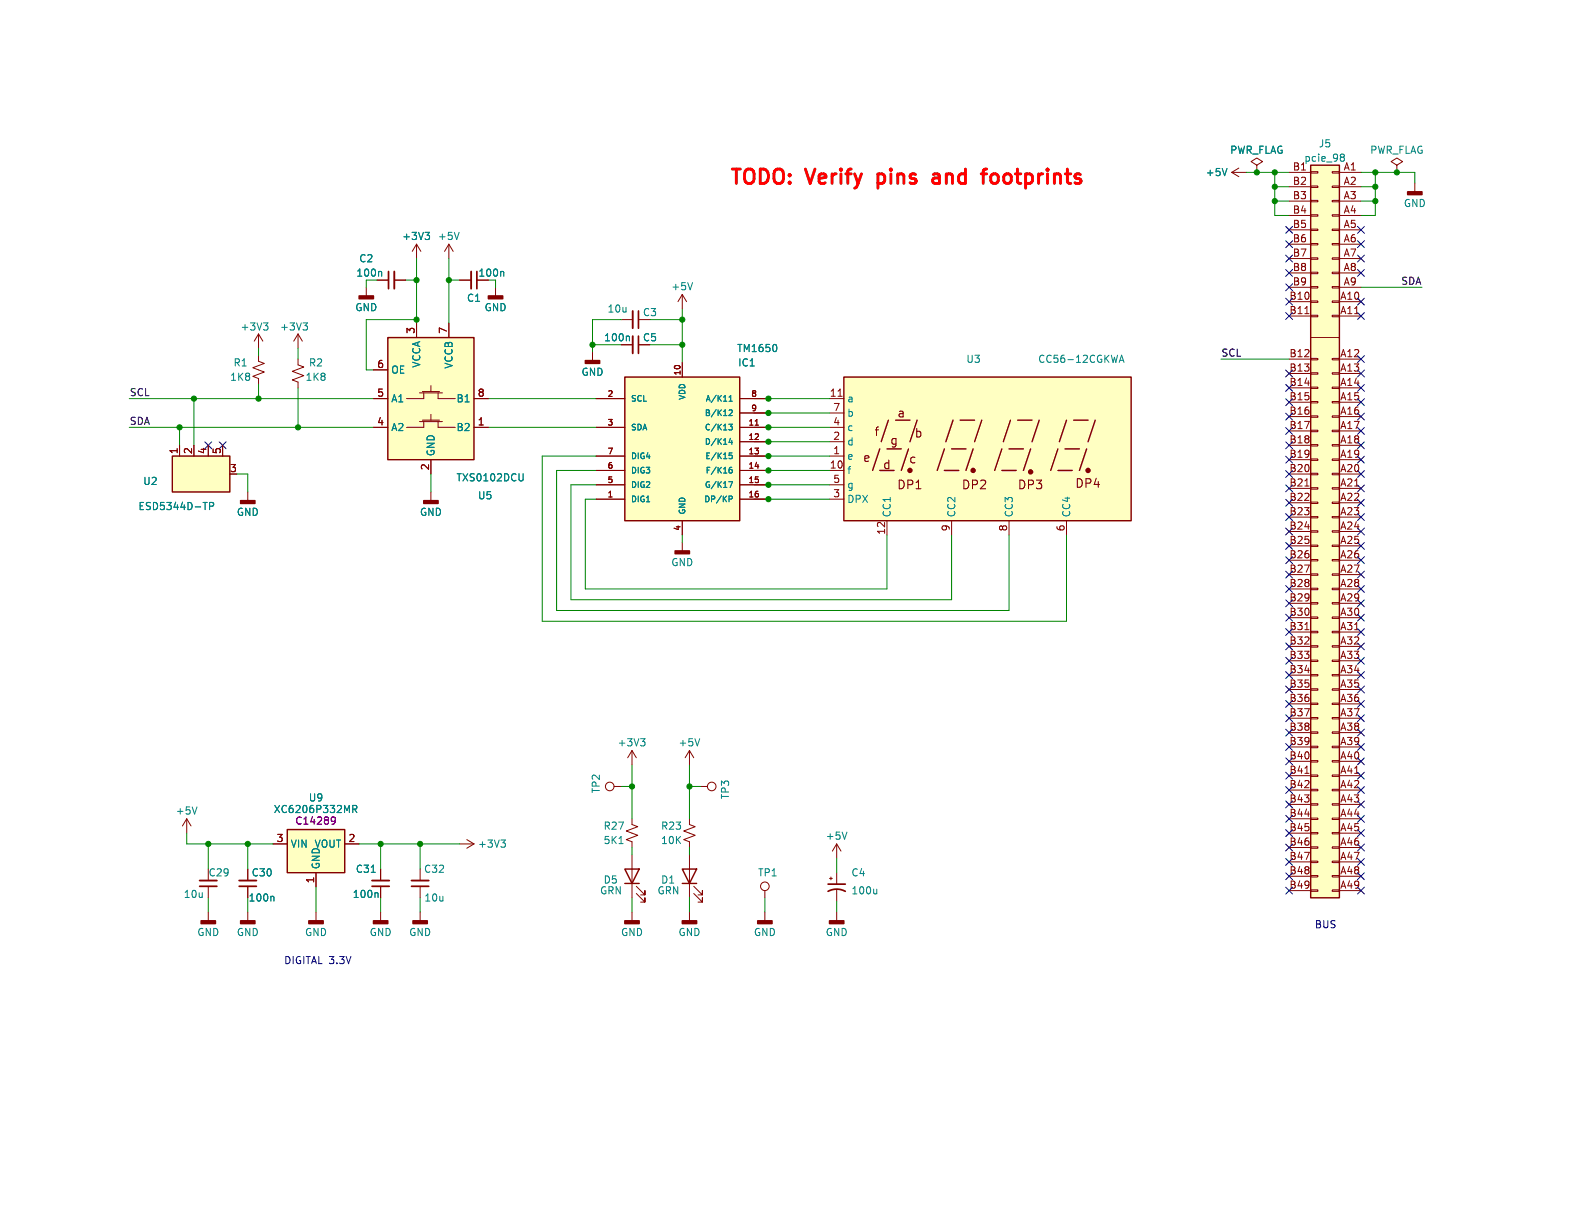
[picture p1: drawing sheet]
<svg xmlns="http://www.w3.org/2000/svg" width="279mm" height="216mm" viewBox="0 0 279 216" stroke-linecap="round" stroke-linejoin="round" font-family="sans-serif">
<g fill="none" stroke="#840000" stroke-width=".18">
<path d="M217.8 30.5l1.3 .7M217.8 30.5h2.5M219.1 29.7l-1.3 .8M222.2 29.2l1.1-.6-1.1-.7-1 .7 1 .6v1.3M222.2 30.5h.1M228 30.5h3.8M228 33h3.8M228 35.6h3.8M228 38.1h3.8M231.8 30.4h1.2v.2h-1.2zM231.8 38h1.2v.2h-1.2zM231.8 35.4h1.2v.3h-1.2z"/>
<path d="M231.8 32.9h1.2v.2h-1.2zM235.6 38h1.3v.2h-1.3zM235.6 35.4h1.3v.3h-1.3zM235.6 32.9h1.3v.2h-1.3zM235.6 30.4h1.3v.2h-1.3zM236.9 30.5h3.8M236.9 33h3.8M236.9 35.6h3.8M236.9 38.1h3.8M247 29.2l1-.6-1-.7-1 .7 1 .6v1.3M247 30.5h.1M250.2 32.4v1.5"/>
<path d="M45.7 59.1v2.5M45.7 59.1l-.7 1.2M45.7 59.1l.8 1.2M52.7 59.1l-.8 1.2M52.7 59.1v2.5M52.7 59.1l.8 1.2M64.8 50.8v1.5M66.7 49.5h2M69.7 49.5h2.1M73.7 43.2v2.5M73.7 57.2v2.5M73.7 43.2l-.8 1.3"/>
<path d="M73.7 43.2l.7 1.3M79.4 43.2v2.5M79.4 57.2v2.5M79.4 43.2l-.8 1.3M79.4 43.2l.7 1.3M81.3 49.5h2M87.6 50.8v1.5M109.9 56.5h2M112.9 56.5h2M120.6 52.1l-.7 1.2M120.6 52.1v2.5M120.6 52.1l.8 1.2"/>
<path d="M228 53.3h3.8M228 55.9h3.8M228 40.6h3.8M228 43.2h3.8M228 45.7h3.8M228 48.3h3.8M228 50.8h3.8M230.7 55.5h.8M231.8 55.8h1.2v.2h-1.2zM231.8 53.2h1.2v.3h-1.2zM231.8 50.7h1.2v.2h-1.2zM231.8 48.1h1.2v.3h-1.2z"/>
<path d="M231.8 45.6h1.2v.2h-1.2zM231.8 43.1h1.2v.2h-1.2zM231.8 40.5h1.2v.3h-1.2zM231.8 59.7h5.1M235.6 55.8h1.3v.2h-1.3zM235.6 53.2h1.3v.3h-1.3zM235.6 50.7h1.3v.2h-1.3zM235.6 48.1h1.3v.3h-1.3zM235.6 45.6h1.3v.2h-1.3zM235.6 43.1h1.3v.2h-1.3zM235.6 40.5h1.3v.3h-1.3zM236.9 53.3h3.8"/>
<path d="M236.9 55.9h3.8M236.9 40.6h3.8M236.9 43.2h3.8M236.9 45.7h3.8M236.9 48.3h3.8M236.9 50.8h3.8M31.7 78.7v1.9M34.3 78.7v1.9M36.8 78.7v1.9M39.4 78.7v1.9M45.7 62.9v1l1 .4-2 .7 2 .8-2 .7 1 .4v1M52.7 63.5v1l1 .4-2 .8 2 .7-2 .8 1 .4v1"/>
<path d="M66 75.6h2.6M66 70.5h2.6M66 65.4h2.6M74.2 74.5h4M74.2 69.5h4M74.7 74.3h3M74.7 69.2h3M74.9 74.5v1.1h-3M74.9 69.5v1h-3M76.2 68.2v1M76.2 73.3v1M77.5 74.5v1.1h3"/>
<path d="M77.5 69.5v1h3M83.8 75.6h2.6M83.8 70.5h2.6M104.8 62.2v1.6M105.4 75.6h5.1M105.4 70.5h5.1M109.9 61h2M112.9 61h2M120.6 64.1v2.6M130.8 75.6h5.1M130.8 78.1h5.1M130.8 70.5h5.1"/>
<path d="M130.8 73h5.1M133.5 75.2h.6M146.7 75.6h2.5M146.7 78.1h2.5M146.7 70.5h2.5M146.7 73h2.5M148.2 70.1h.7M228 63.5h3.8M228 66h3.8M228 68.6h3.8M228 71.1h3.8M228 73.7h3.8"/>
<path d="M228 76.2h3.8M228 78.7h3.8M231.8 63.4h1.2v.2h-1.2zM231.8 78.6h1.2v.3h-1.2zM231.8 76.1h1.2v.2h-1.2zM231.8 73.5h1.2v.3h-1.2zM231.8 71h1.2v.2h-1.2zM231.8 68.5h1.2v.2h-1.2zM231.8 65.9h1.2v.3h-1.2zM235.6 78.6h1.3v.3h-1.3zM235.6 76.1h1.3v.2h-1.3zM235.6 73.5h1.3v.3h-1.3z"/>
<path d="M235.6 71h1.3v.2h-1.3zM235.6 68.5h1.3v.2h-1.3zM235.6 65.9h1.3v.3h-1.3zM235.6 63.4h1.3v.2h-1.3zM236.9 63.5h3.8M236.9 66h3.8M236.9 68.6h3.8M236.9 71.1h3.8M236.9 73.7h3.8M236.9 76.2h3.8M236.9 78.7h3.8M43.8 87v1.5"/>
<path d="M76.2 81.3v2.5M76.2 87v1.5M105.4 88.3h5.1M105.4 80.6h5.1M105.4 83.2h5.1M105.4 85.7h5.1M120.6 92.1v2.5M120.6 95.9v1.5M130.8 88.3h5.1M130.8 80.6h5.1M130.8 83.2h5.1M130.8 85.7h5.1"/>
<path d="M146.7 88.3h2.5M146.7 80.6h2.5M146.7 83.2h2.5M146.7 85.7h2.5M156.8 92.1v2.5M168.3 92.1v2.5M178.4 92.1v2.5M188.6 92.1v2.5M228 81.3h3.8M228 83.8h3.8M228 86.4h3.8M228 88.9h3.8"/>
<path d="M228 91.4h3.8M228 94h3.8M228 96.5h3.8M228 99.1h3.8M230.7 85.9h.8M231.8 86.2h1.2v.3h-1.2zM231.8 83.7h1.2v.2h-1.2zM231.8 81.2h1.2v.2h-1.2zM231.8 98.9h1.2v.3h-1.2zM231.8 96.4h1.2v.2h-1.2zM231.8 93.9h1.2v.2h-1.2zM231.8 91.3h1.2v.3h-1.2z"/>
<path d="M231.8 88.8h1.2v.2h-1.2zM235.6 98.9h1.3v.3h-1.3zM235.6 96.4h1.3v.2h-1.3zM235.6 93.9h1.3v.2h-1.3zM235.6 91.3h1.3v.3h-1.3zM235.6 88.8h1.3v.2h-1.3zM235.6 86.2h1.3v.3h-1.3zM235.6 83.7h1.3v.2h-1.3zM235.6 81.2h1.3v.2h-1.3zM236.9 81.3h3.8M236.9 83.8h3.8M236.9 86.4h3.8"/>
<path d="M236.9 88.9h3.8M236.9 91.4h3.8M236.9 94h3.8M236.9 96.5h3.8M236.9 99.1h3.8M228 101.6h3.8M228 104.1h3.8M228 106.7h3.8M228 109.2h3.8M228 111.8h3.8M228 114.3h3.8M228 116.8h3.8"/>
<path d="M228 119.4h3.8M230.7 111.3h.8M231.8 119.3h1.2v.2h-1.2zM231.8 116.7h1.2v.3h-1.2zM231.8 114.2h1.2v.2h-1.2zM231.8 111.6h1.2v.3h-1.2zM231.8 109.1h1.2v.2h-1.2zM231.8 106.6h1.2v.2h-1.2zM231.8 104h1.2v.3h-1.2zM231.8 101.5h1.2v.2h-1.2zM235.6 119.3h1.3v.2h-1.3zM235.6 116.7h1.3v.3h-1.3z"/>
<path d="M235.6 114.2h1.3v.2h-1.3zM235.6 111.6h1.3v.3h-1.3zM235.6 109.1h1.3v.2h-1.3zM235.6 106.6h1.3v.2h-1.3zM235.6 104h1.3v.3h-1.3zM235.6 101.5h1.3v.2h-1.3zM236.9 101.6h3.8M236.9 104.1h3.8M236.9 106.7h3.8M236.9 109.2h3.8M236.9 111.8h3.8M236.9 114.3h3.8"/>
<path d="M236.9 116.8h3.8M236.9 119.4h3.8M108.6 139.1h1.3M111.8 132.7v2.6M111.8 132.7l-.8 1.3M111.8 132.7l.7 1.3M121.9 132.7v2.6M121.9 132.7l-.7 1.3M121.9 132.7l.8 1.3M123.8 139.1h1.3M228 121.9h3.8M228 124.5h3.8"/>
<path d="M228 127h3.8M228 129.5h3.8M228 132.1h3.8M228 134.6h3.8M228 137.2h3.8M228 139.7h3.8M230.7 136.7h.8M231.8 139.6h1.2v.2h-1.2zM231.8 137h1.2v.3h-1.2zM231.8 134.5h1.2v.2h-1.2zM231.8 132h1.2v.2h-1.2zM231.8 129.4h1.2v.3h-1.2z"/>
<path d="M231.8 126.9h1.2v.2h-1.2zM231.8 124.3h1.2v.3h-1.2zM231.8 121.8h1.2v.2h-1.2zM235.6 139.6h1.3v.2h-1.3zM235.6 137h1.3v.3h-1.3zM235.6 134.5h1.3v.2h-1.3zM235.6 132h1.3v.2h-1.3zM235.6 129.4h1.3v.3h-1.3zM235.6 126.9h1.3v.2h-1.3zM235.6 124.3h1.3v.3h-1.3zM235.6 121.8h1.3v.2h-1.3zM236.9 121.9h3.8"/>
<path d="M236.9 124.5h3.8M236.9 127h3.8M236.9 129.5h3.8M236.9 132.1h3.8M236.9 134.6h3.8M236.9 137.2h3.8M236.9 139.7h3.8M33 144.8l-.7 1.3M33 144.8v2.5M33 144.8l.8 1.3M36.8 156.7v2.1M43.8 153.7v2"/>
<path d="M43.8 156.7v2.1M48.3 149.2h2.5M55.9 154.3v2.5M61 149.2h2.5M67.3 153.7v2M67.3 156.7v2.1M74.3 153.7v2M74.3 156.7v2.1M81.3 149.2h2.5M82.5 148.5l1.3 .7M83.8 149.2l-1.3 .8M111.8 144.8v1l1 .4-2.1 .7 2.1 .8-2.1 .8 1.1 .3v1.1"/>
<path d="M111.8 151.1v7.7M112.5 158l1.5 1.5v-.7v.7h-.7M112.5 156.7l1.5 1.5v-.7v.7h-.7M121.9 144.8v1l1 .4-2 .7 2 .8-2 .8 1 .3v1.1M121.9 151.1v7.7M122.7 158l1.5 1.5v-.7v.7h-.8M122.7 156.7l1.5 1.5v-.7v.7h-.8M135.3 157.5v1.3M146.7 155.3h.5M146.9 155.1v.5M148 149.2v2.6M148 154.3v2"/>
<path d="M148 157.4v2M148 149.2l-.8 1.3M148 149.2l.7 1.3M228 142.2h3.8M228 144.8h3.8M228 147.3h3.8M228 149.9h3.8M228 152.4h3.8M228 154.9h3.8M228 157.5h3.8M231.8 157.4h1.2v.2h-1.2zM231.8 154.8h1.2v.3h-1.2z"/>
<path d="M231.8 152.3h1.2v.2h-1.2zM231.8 149.7h1.2v.3h-1.2zM231.8 147.2h1.2v.2h-1.2zM231.8 144.7h1.2v.2h-1.2zM231.8 142.1h1.2v.3h-1.2zM235.6 157.4h1.3v.2h-1.3zM235.6 154.8h1.3v.3h-1.3zM235.6 152.3h1.3v.2h-1.3zM235.6 149.7h1.3v.3h-1.3zM235.6 147.2h1.3v.2h-1.3zM235.6 144.7h1.3v.2h-1.3zM235.6 142.1h1.3v.3h-1.3z"/>
<path d="M236.9 142.2h3.8M236.9 144.8h3.8M236.9 147.3h3.8M236.9 149.9h3.8M236.9 152.4h3.8M236.9 154.9h3.8M236.9 157.5h3.8M36.8 161.3v1.5M43.8 161.3v1.5M55.9 161.3v1.5M67.3 161.3v1.5M74.3 161.3v1.5"/>
<path d="M111.8 161.3v1.5M121.9 161.3v1.5M135.3 161.3v1.5M148 161.3v1.5"/>
<circle cx="107.8" cy="139.1" r=".76"/>
<circle cx="125.9" cy="139.1" r=".76"/>
<circle cx="135.3" cy="156.7" r=".76"/>
</g>
<g fill="none" stroke="#008484" stroke-width=".18">
<path d="M217 29.8l-.4 1.3M237.2 27.2h.3l.2 .3-.2 .3M237.2 27.8h.3M237.5 27.8l.2 .2v.4M46.6 57.1h.8l-.4 .5M47.1 57.6l.3 .2v.3l-.3 .3M53.6 57.1h.8l-.5 .5M54.1 57.6l.3 .2v.3l-.3 .3M67.3 48l.2 .2v.6M75.2 41.1h.8l-.5 .5M75.7 41.6l.3 .2v.3l-.3 .3M81.2 41.1l-.4 1.3"/>
<path d="M88.9 48l.2 .2v.6M111.1 59.4l.2 .2v.7M122.5 50l-.5 1.2M128.9 75h.6l-.3 .4 .3 .1v.4l-.6 .1M128.9 72.6l.4-.1 .2 .3-.6 .7h.6M128.9 70.9h.6M128.9 70.2l.3-.3v1M129.2 77.5l-.3 .7h.6M129.4 77.9v.7M137.3 61.1v.8M197.9 64.1l.4-1.3 .5 1.3M198 63.7h.6"/>
<path d="M37.1 89.5l.6-.1 .1-.1-.1-.3-.6-.2v1.3M92.5 83.8v1l-.2 .2M128.9 85.2h.6l-.4 1M128.9 83.2l.2-.2 .4 .2v.3l-.2 .1-.4-.1M128.9 87.7h.4l.2 .2-.1 .3h-.5M129 80.5h.3l.2 .2-.1 .4h-.4M129 80.1h.5M129.4 82.6l-.3 .1-.2 .4M113.3 130.6h.8l-.5 .5M113.8 131.1l.3 .2v.3l-.3 .3M123.7 130.6l-.4 1.3M34.8 142.7l-.4 1.3"/>
<path d="M48.3 158.5l.1 .2v.6M62.4 143.1l.6-.1 .1-.2-.1-.3-.6-.1v1.3M62.7 143.1l.4 .6M66.7 157.8l.2 .2v.7M88.6 148.5h.8l-.5 .5M89.1 149l.3 .3v.3l-.3 .2M109.5 149.2h.7M149.8 147.1l-.5 1.3M155 157.2v.9M155 157.9l-.1 .2"/>
</g>
<g fill="#ffffc2" stroke="#ffffc2" stroke-width=".18">
<path d="M30.5 80.6h10.1v6.4h-10.1z"/>
<path d="M231.8 29.2h5.1v129.6h-5.1z"/>
<path d="M110.5 66.7h20.3v25.4h-20.3z"/>
<path d="M50.8 146.7h10.2v7.6h-10.2z"/>
<path d="M149.2 66.7h50.8v25.4h-50.8z"/>
<path d="M68.6 59.7h15.2v21.6h-15.2z"/>
</g>
<g fill="none" stroke="#840000" stroke-width=".25">
<path d="M231.8 29.2h5.1v129.6h-5.1zM68.6 59.7h15.2v21.6h-15.2zM110.5 66.7h20.3v25.4h-20.3zM149.2 66.7h50.8v25.4h-50.8zM155.6 79.4l-1.3 3.8M156.8 79.4h2.6M157.1 74.3l-1.3 3.8M158.4 74.3h2.5M160.7 79.4l-1.3 3.8M162.2 74.3l-1.3 3.8M167 79.4l-1.3 3.8M168.3 79.4h2.5"/>
<path d="M168.5 74.3l-1.2 3.8M169.8 74.3h2.5M172.1 79.4l-1.3 3.8M173.6 74.3l-1.3 3.8M177.2 79.4l-1.3 3.8M178.4 79.4h2.6M178.7 74.3l-1.3 3.8M180 74.3h2.5M182.2 79.4l-1.2 3.8M183.8 74.3l-1.3 3.8M187.1 79.4l-1.3 3.8M188.3 79.4h2.6"/>
<path d="M188.6 74.3l-1.3 3.8M189.9 74.3h2.5M192.2 79.4l-1.3 3.8M193.7 74.3l-1.3 3.8M30.5 80.6h10.1v6.4h-10.1zM155.6 83.2h2.5M167 83.2h2.5M177.2 83.2h2.5M187.1 83.2h2.5M50.8 146.7h10.2v7.6h-10.2zM110.5 153.7h2.5l-1.2 2.5zM110.5 156.2h2.5"/>
<path d="M120.6 153.7h2.6l-1.3 2.5zM120.6 156.2h2.6"/>
</g>
<g fill="#840000" stroke="#840000" stroke-width=".25">
<path d="M42.5 88.5h2.6v.5h-2.6z"/>
<path d="M103.5 63.8h2.5v.5h-2.5z"/>
<path d="M119.4 97.4h2.5v.5h-2.5z"/>
<path d="M73 162.8h2.6v.5h-2.6z"/>
<path d="M66 162.8h2.6v.5h-2.6z"/>
<path d="M35.6 162.8h2.5v.5h-2.5z"/>
<path d="M42.5 162.8h2.6v.5h-2.6z"/>
<path d="M134 162.8h2.5v.5h-2.5z"/>
<path d="M146.7 162.8h2.5v.5h-2.5z"/>
<path d="M120.6 162.8h2.6v.5h-2.6z"/>
<path d="M54.6 162.8h2.5v.5h-2.5z"/>
<path d="M74.9 88.5h2.6v.5h-2.6z"/>
<path d="M63.5 52.3h2.5v.5h-2.5z"/>
<path d="M110.5 162.8h2.5v.5h-2.5z"/>
<path d="M86.4 52.3h2.5v.5h-2.5z"/>
<path d="M248.9 33.9h2.6v.5h-2.6z"/>
<circle cx="160.9" cy="83.2" r=".36"/>
<circle cx="172.1" cy="83.2" r=".36"/>
<circle cx="182.2" cy="83.4" r=".36"/>
<circle cx="192.4" cy="83.2" r=".36"/>
</g>
<path d="M69.7 48v3.1M83.3 48v3.1M111.9 55v3M111.9 59.4v3.1M35.3 155.7h3.1M42.3 155.7h3M65.8 155.7h3M72.8 155.7h3" fill="none" stroke="#840000" stroke-width=".33"/>
<path d="M68.7 48v3.1M84.3 48v3.1M112.9 55v3M112.9 59.4v3.1M35.3 156.7h3.1M42.3 156.7h3M65.8 156.7h3M72.8 156.7h3M146.4 157.6a3.2 3.2 0 0 1 3.1 0M146.4 156.3h3.1" fill="none" stroke="#840000" stroke-width=".3"/>
<path d="M59.2 144.5v.1a.84 .84 0 0 1-.3 1.1h-.2M59.3 145l-.2 .2h-.3" fill="none" stroke="#840084" stroke-width=".18"/>
<path d="M165.3 30.7l-.3 .2M165.3 31.5a.5 .5 0 0 0-.4 .4 .5 .5 0 0 0 .4 .5M173.5 30.7h1M174.5 29.9l-.5 .1-.1 .3v2.1" fill="none" stroke="#f00" stroke-width=".51"/>
<g fill="none" stroke="#008400" stroke-width=".18">
<path d="M220.3 30.5h7.7M225.4 30.5v7.6h2.6M225.4 35.6h2.6M225.4 33h2.6M240.7 30.5h9.5v1.9M240.7 35.6h2.5M240.7 33h2.5M243.2 30.5v7.6h-2.5M64.8 49.5v1.3M71.8 49.5h1.9M73.7 56.5h-8.9v8.9h1.2M73.7 45.7v11.5"/>
<path d="M79.4 49.5h1.9M79.4 45.7v11.5M87.6 49.5v1.3M109.9 56.5h-5.1v5.7M114.9 56.5h5.7M120.6 54.6v9.5M240.7 50.8h10.8M22.9 75.6h43.1M22.9 70.5h43.1M31.7 75.6v3.1M34.3 70.5v8.2M45.7 61.6v1.3"/>
<path d="M45.7 67.9v2.6M52.7 61.6v1.9M52.7 68.6v7M86.4 75.6h19M86.4 70.5h19M104.8 61h5.1M114.9 61h5.7M133.3 75.6h13.4M133.3 70.5h13.4M133.3 73h13.4M133.3 78.1h13.4M215.9 63.5h12.1"/>
<path d="M41.9 83.8h1.9v3.2M76.2 83.8v3.2M105.4 80.6h-9.5v29.3h92.7v-15.3M105.4 83.2h-7v24.8h80v-13.4M105.4 85.7h-4.4v20.3h67.3v-11.4M105.4 88.3h-1.9v15.8h53.3v-9.5M120.6 94.6v1.3M133.3 80.6h13.4M133.3 88.3h13.4M133.3 85.7h13.4M133.3 83.2h13.4M109.9 139.1h1.9"/>
<path d="M111.8 135.3v9.5M121.9 139.1h1.9M121.9 135.3v9.5M33 147.3v1.9h15.3M36.8 149.2v4.5M36.8 158.8v2.5M43.8 149.2v4.5M43.8 158.8v2.5M55.9 156.8v4.5M63.5 149.2h17.8M67.3 149.2v4.5M67.3 158.8v2.5"/>
<path d="M74.3 149.2v4.5M74.3 158.8v2.5M111.8 149.9v1.2M111.8 158.8v2.5M121.9 149.9v1.2M121.9 158.8v2.5M135.3 158.8v2.5M148 151.8v2.5M148 159.4v1.9"/>
</g>
<g fill="none" stroke="#000084" stroke-width=".18">
<path d="M227.4 45.1l1.2 1.2M227.4 40l1.2 1.2M227.4 42.6l1.2 1.2M227.4 47.7l1.2 1.2M227.4 52.7l1.2 1.2M227.4 55.3l1.2 1.2M227.4 50.2l1.2 1.2M228.6 45.1l-1.2 1.2M228.6 40l-1.2 1.2M228.6 42.6l-1.2 1.2M228.6 47.7l-1.2 1.2M228.6 52.7l-1.2 1.2"/>
<path d="M228.6 55.3l-1.2 1.2M228.6 50.2l-1.2 1.2M240.1 52.7l1.2 1.2M240.1 40l1.2 1.2M240.1 47.7l1.2 1.2M240.1 45.1l1.2 1.2M240.1 42.6l1.2 1.2M240.1 55.3l1.2 1.2M241.3 40l-1.2 1.2M241.3 55.3l-1.2 1.2M241.3 42.6l-1.2 1.2M241.3 52.7l-1.2 1.2"/>
<path d="M241.3 47.7l-1.2 1.2M241.3 45.1l-1.2 1.2M36.2 78.1l1.2 1.2M37.4 78.1l-1.2 1.2M38.8 78.1l1.2 1.2M40 78.1l-1.2 1.2M227.4 68l1.2 1.2M227.4 65.4l1.2 1.2M227.4 78.1l1.2 1.2M227.4 73.1l1.2 1.2M227.4 75.6l1.2 1.2M227.4 70.5l1.2 1.2"/>
<path d="M228.6 68l-1.2 1.2M228.6 65.4l-1.2 1.2M228.6 78.1l-1.2 1.2M228.6 75.6l-1.2 1.2M228.6 70.5l-1.2 1.2M228.6 73.1l-1.2 1.2M240.1 68l1.2 1.2M240.1 62.9l1.2 1.2M240.1 78.1l1.2 1.2M240.1 70.5l1.2 1.2M240.1 65.4l1.2 1.2M240.1 73.1l1.2 1.2"/>
<path d="M240.1 75.6l1.2 1.2M241.3 78.1l-1.2 1.2M241.3 68l-1.2 1.2M241.3 65.4l-1.2 1.2M241.3 75.6l-1.2 1.2M241.3 70.5l-1.2 1.2M241.3 73.1l-1.2 1.2M241.3 62.9l-1.2 1.2M227.4 95.9l1.2 1.2M227.4 98.5l1.2 1.2M227.4 88.3l1.2 1.2M227.4 80.7l1.2 1.2"/>
<path d="M227.4 90.8l1.2 1.2M227.4 93.4l1.2 1.2M227.4 83.2l1.2 1.2M227.4 85.8l1.2 1.2M228.6 90.8l-1.2 1.2M228.6 80.7l-1.2 1.2M228.6 93.4l-1.2 1.2M228.6 98.5l-1.2 1.2M228.6 88.3l-1.2 1.2M228.6 83.2l-1.2 1.2M228.6 85.8l-1.2 1.2M228.6 95.9l-1.2 1.2"/>
<path d="M240.1 95.9l1.2 1.2M240.1 90.8l1.2 1.2M240.1 98.5l1.2 1.2M240.1 93.4l1.2 1.2M240.1 88.3l1.2 1.2M240.1 80.7l1.2 1.2M240.1 83.2l1.2 1.2M240.1 85.8l1.2 1.2M241.3 95.9l-1.2 1.2M241.3 90.8l-1.2 1.2M241.3 98.5l-1.2 1.2M241.3 93.4l-1.2 1.2"/>
<path d="M241.3 88.3l-1.2 1.2M241.3 80.7l-1.2 1.2M241.3 83.2l-1.2 1.2M241.3 85.8l-1.2 1.2M227.4 106.1l1.2 1.2M227.4 103.5l1.2 1.2M227.4 101l1.2 1.2M227.4 108.6l1.2 1.2M227.4 113.7l1.2 1.2M227.4 118.8l1.2 1.2M227.4 116.2l1.2 1.2M227.4 111.2l1.2 1.2"/>
<path d="M228.6 118.8l-1.2 1.2M228.6 108.6l-1.2 1.2M228.6 103.5l-1.2 1.2M228.6 111.2l-1.2 1.2M228.6 113.7l-1.2 1.2M228.6 106.1l-1.2 1.2M228.6 101l-1.2 1.2M228.6 116.2l-1.2 1.2M240.1 106.1l1.2 1.2M240.1 118.8l1.2 1.2M240.1 108.6l1.2 1.2M240.1 113.7l1.2 1.2"/>
<path d="M240.1 111.2l1.2 1.2M240.1 101l1.2 1.2M240.1 103.5l1.2 1.2M240.1 116.2l1.2 1.2M241.3 106.1l-1.2 1.2M241.3 118.8l-1.2 1.2M241.3 108.6l-1.2 1.2M241.3 113.7l-1.2 1.2M241.3 111.2l-1.2 1.2M241.3 101l-1.2 1.2M241.3 103.5l-1.2 1.2M241.3 116.2l-1.2 1.2"/>
<path d="M227.4 121.3l1.2 1.2M227.4 134l1.2 1.2M227.4 128.9l1.2 1.2M227.4 136.6l1.2 1.2M227.4 123.9l1.2 1.2M227.4 131.5l1.2 1.2M227.4 126.4l1.2 1.2M227.4 139.1l1.2 1.2M228.6 131.5l-1.2 1.2M228.6 121.3l-1.2 1.2M228.6 126.4l-1.2 1.2M228.6 123.9l-1.2 1.2"/>
<path d="M228.6 134l-1.2 1.2M228.6 136.6l-1.2 1.2M228.6 139.1l-1.2 1.2M228.6 128.9l-1.2 1.2M240.1 126.4l1.2 1.2M240.1 134l1.2 1.2M240.1 121.3l1.2 1.2M240.1 123.9l1.2 1.2M240.1 131.5l1.2 1.2M240.1 136.6l1.2 1.2M240.1 139.1l1.2 1.2M240.1 128.9l1.2 1.2"/>
<path d="M241.3 134l-1.2 1.2M241.3 121.3l-1.2 1.2M241.3 123.9l-1.2 1.2M241.3 126.4l-1.2 1.2M241.3 131.5l-1.2 1.2M241.3 136.6l-1.2 1.2M241.3 139.1l-1.2 1.2M241.3 128.9l-1.2 1.2M227.4 144.2l1.2 1.2M227.4 156.9l1.2 1.2M227.4 151.8l1.2 1.2M227.4 154.3l1.2 1.2"/>
<path d="M227.4 149.3l1.2 1.2M227.4 141.6l1.2 1.2M227.4 146.7l1.2 1.2M228.6 146.7l-1.2 1.2M228.6 144.2l-1.2 1.2M228.6 154.3l-1.2 1.2M228.6 151.8l-1.2 1.2M228.6 156.9l-1.2 1.2M228.6 149.3l-1.2 1.2M228.6 141.6l-1.2 1.2M240.1 151.8l1.2 1.2M240.1 154.3l1.2 1.2"/>
<path d="M240.1 156.9l1.2 1.2M240.1 141.6l1.2 1.2M240.1 149.3l1.2 1.2M240.1 146.7l1.2 1.2M240.1 144.2l1.2 1.2M241.3 151.8l-1.2 1.2M241.3 154.3l-1.2 1.2M241.3 156.9l-1.2 1.2M241.3 149.3l-1.2 1.2M241.3 146.7l-1.2 1.2M241.3 141.6l-1.2 1.2M241.3 144.2l-1.2 1.2"/>
</g>
<g fill="#008400" stroke="#008400" stroke-width=".18">
<circle cx="222.2" cy="30.5" r=".46"/>
<circle cx="225.4" cy="33" r=".46"/>
<circle cx="225.4" cy="30.5" r=".46"/>
<circle cx="225.4" cy="35.6" r=".46"/>
<circle cx="243.2" cy="30.5" r=".46"/>
<circle cx="243.2" cy="33" r=".46"/>
<circle cx="243.2" cy="35.6" r=".46"/>
<circle cx="247" cy="30.5" r=".46"/>
<circle cx="135.9" cy="88.3" r=".46"/>
<circle cx="135.9" cy="78.1" r=".46"/>
<circle cx="135.9" cy="73" r=".46"/>
<circle cx="135.9" cy="75.6" r=".46"/>
<circle cx="135.9" cy="70.5" r=".46"/>
<circle cx="135.9" cy="85.7" r=".46"/>
<circle cx="135.9" cy="83.2" r=".46"/>
<circle cx="135.9" cy="80.6" r=".46"/>
<circle cx="104.8" cy="61" r=".46"/>
<circle cx="120.6" cy="56.5" r=".46"/>
<circle cx="120.6" cy="61" r=".46"/>
<circle cx="45.7" cy="70.5" r=".46"/>
<circle cx="52.7" cy="75.6" r=".46"/>
<circle cx="31.7" cy="75.6" r=".46"/>
<circle cx="34.3" cy="70.5" r=".46"/>
<circle cx="73.7" cy="49.5" r=".46"/>
<circle cx="79.4" cy="49.5" r=".46"/>
<circle cx="73.7" cy="56.5" r=".46"/>
<circle cx="111.8" cy="139.1" r=".46"/>
<circle cx="121.9" cy="139.1" r=".46"/>
<circle cx="36.8" cy="149.2" r=".46"/>
<circle cx="43.8" cy="149.2" r=".46"/>
<circle cx="67.3" cy="149.2" r=".46"/>
<circle cx="74.3" cy="149.2" r=".46"/>
</g>
<g font-size="3.5" fill="#f00">
<text x="128.9" y="32.8">TODO: Verify</text>
<text x="155.8" y="32.8">pins</text>
<text x="166.4" y="32.8">and</text>
<text x="176" y="32.8">footprints</text>
</g>
<g font-size="2.1" fill="#840000">
<text x="154.5" y="77.3">f</text>
<text x="158.6" y="74">a</text>
<text x="161.7" y="77.6">b</text>
<text x="152.6" y="81.9">e</text>
<text x="156.1" y="83.2">d</text>
<text x="157.3" y="78.9">g</text>
<text x="160.7" y="82.2">c</text>
<text x="158.6" y="86.7">DP1</text>
<text x="170" y="86.7">DP2</text>
<text x="179.9" y="86.7">DP3</text>
<text x="190.1" y="86.5">DP4</text>
</g>
<g font-size="1.8" fill="#008484">
<text x="217.5" y="27.4">PWR_FLAG</text>
<text x="230.6" y="28.8">pcie_98</text>
<text x="233.2" y="26.2">J5</text>
<text x="242.2" y="27.4">PWR_FLAG</text>
<text x="213.2" y="31.3">+5V</text>
<text x="237.5" y="30.2">A1</text>
<text x="248.2" y="36.8">GND</text>
<text x="63.5" y="46.5">C2</text>
<text x="71.1" y="42.6">+3V3</text>
<text x="77.4" y="42.6">+5V</text>
<text x="63" y="49.1">100n</text>
<text x="82.5" y="53.5">C1</text>
<text x="118.7" y="51.5">+5V</text>
<text x="42.5" y="58.6">+3V3</text>
<text x="49.5" y="58.6">+3V3</text>
<text x="62.8" y="55.2">GND</text>
<text x="85.6" y="55.2">GND</text>
<text x="107.4" y="55.4">10u</text>
<text x="113.6" y="56.1">C3</text>
<text x="41.2" y="65">R1</text>
<text x="54.6" y="65">R2</text>
<text x="74.5" y="65" transform="rotate(-90 74.5 65)">VCCA</text>
<text x="80.2" y="65.2" transform="rotate(-90 80.2 65.2)">VCCB</text>
<text x="106.8" y="60.5">100n</text>
<text x="113.6" y="60.5">C5</text>
<text x="130.3" y="62.4">TM1650</text>
<text x="130.5" y="65">IC1</text>
<text x="170.8" y="64.3">U3</text>
<text x="183.5" y="64.3">CC56-12CGKWA</text>
<text x="40.6" y="67.5">1K8</text>
<text x="54" y="67.5">1K8</text>
<text x="69.1" y="71.3">A1</text>
<text x="69.1" y="66.2">OE</text>
<text x="80.7" y="71.3">B1</text>
<text x="102.8" y="66.6">GND</text>
<text x="149.7" y="71.3">a</text>
<text x="69.1" y="76.4">A2</text>
<text x="80.7" y="76.4">B2</text>
<text x="149.7" y="76.4">c</text>
<text x="149.7" y="73.9">b</text>
<text x="77" y="80.8" transform="rotate(-90 77 80.8)">GND</text>
<text x="149.7" y="81.5">e</text>
<text x="149.7" y="78.9">d</text>
<text x="25.3" y="85.9">U2</text>
<text x="80.7" y="85.3">TXS0102DCU</text>
<text x="84.5" y="88.5">U5</text>
<text x="149.7" y="84">f</text>
<text x="149.7" y="89.1">DPX</text>
<text x="149.7" y="86.6">g</text>
<text x="24.4" y="90.4">ESD5344D-TP</text>
<text x="41.8" y="91.4">GND</text>
<text x="74.2" y="91.4">GND</text>
<text x="157.7" y="91.6" transform="rotate(-90 157.7 91.6)">CC1</text>
<text x="169.1" y="91.6" transform="rotate(-90 169.1 91.6)">CC2</text>
<text x="179.3" y="91.6" transform="rotate(-90 179.3 91.6)">CC3</text>
<text x="189.4" y="91.6" transform="rotate(-90 189.4 91.6)">CC4</text>
<text x="118.7" y="100.3">GND</text>
<text x="109.2" y="132.1">+3V3</text>
<text x="119.9" y="132.1">+5V</text>
<text x="54.5" y="141.9">U9</text>
<text x="106.2" y="140.3" transform="rotate(-90 106.2 140.3)">TP2</text>
<text x="129.1" y="141.4" transform="rotate(-90 129.1 141.4)">TP3</text>
<text x="31" y="144.2">+5V</text>
<text x="106.7" y="146.9">R27</text>
<text x="106.7" y="149.4">5K1</text>
<text x="116.8" y="146.9">R23</text>
<text x="116.8" y="149.4">10K</text>
<text x="146" y="148.6">+5V</text>
<text x="36.8" y="155.1">C29</text>
<text x="44.4" y="155.1">C30</text>
<text x="51.3" y="150.1">VIN</text>
<text x="55.6" y="150.1">VOUT</text>
<text x="56.7" y="153.8" transform="rotate(-90 56.7 153.8)">GND</text>
<text x="62.9" y="154.5">C31</text>
<text x="74.9" y="154.5">C32</text>
<text x="84.5" y="150.1">+3V3</text>
<text x="134" y="155.1">TP1</text>
<text x="150.5" y="155.1">C4</text>
<text x="32.4" y="158.9">10u</text>
<text x="43.9" y="159.6">100n</text>
<text x="62.3" y="158.9">100n</text>
<text x="75" y="159.6">10u</text>
<text x="106.1" y="158.3">GRN</text>
<text x="106.7" y="156.4">D5</text>
<text x="116.2" y="158.3">GRN</text>
<text x="116.8" y="156.4">D1</text>
<text x="150.5" y="158.3">100u</text>
<text x="34.8" y="165.7">GND</text>
<text x="41.8" y="165.7">GND</text>
<text x="53.9" y="165.7">GND</text>
<text x="65.3" y="165.7">GND</text>
<text x="72.3" y="165.7">GND</text>
<text x="109.8" y="165.7">GND</text>
<text x="119.9" y="165.7">GND</text>
<text x="133.3" y="165.7">GND</text>
<text x="146" y="165.7">GND</text>
</g>
<g font-size="1.8" fill="#840000">
<text x="228.6" y="30.2">B1</text>
<text x="228.6" y="32.8">B2</text>
<text x="228.6" y="35.3">B3</text>
<text x="237.5" y="32.8">A2</text>
<text x="237.5" y="35.3">A3</text>
<text x="228.6" y="37.8">B4</text>
<text x="228.6" y="40.4">B5</text>
<text x="237.5" y="37.8">A4</text>
<text x="237.5" y="40.4">A5</text>
<text x="228.6" y="42.9">B6</text>
<text x="228.6" y="45.5">B7</text>
<text x="237.5" y="42.9">A6</text>
<text x="237.5" y="45.5">A7</text>
<text x="84.5" y="49.1">100n</text>
<text x="228" y="53.1">B10</text>
<text x="228.6" y="48">B8</text>
<text x="228.6" y="50.5">B9</text>
<text x="236.9" y="53.1">A10</text>
<text x="237.5" y="48">A8</text>
<text x="237.5" y="50.5">A9</text>
<text x="73.4" y="59.1" transform="rotate(-90 73.4 59.1)">3</text>
<text x="79.1" y="59.1" transform="rotate(-90 79.1 59.1)">7</text>
<text x="228" y="55.6">B11</text>
<text x="236.9" y="55.6">A11</text>
<text x="66.6" y="65.2">6</text>
<text x="228" y="63.2">B12</text>
<text x="228" y="65.8">B13</text>
<text x="236.9" y="63.2">A12</text>
<text x="236.9" y="65.8">A13</text>
<text x="66.6" y="70.2">5</text>
<text x="84.4" y="70.2">8</text>
<text x="146.7" y="70.2">11</text>
<text x="228" y="68.3">B14</text>
<text x="228" y="70.9">B15</text>
<text x="236.9" y="68.3">A14</text>
<text x="236.9" y="70.9">A15</text>
<text x="66.6" y="75.3">4</text>
<text x="84.4" y="75.3">1</text>
<text x="147.3" y="77.9">2</text>
<text x="147.3" y="75.3">4</text>
<text x="147.3" y="72.8">7</text>
<text x="228" y="73.4">B16</text>
<text x="228" y="75.9">B17</text>
<text x="236.9" y="73.4">A16</text>
<text x="236.9" y="75.9">A17</text>
<text x="31.5" y="80.4" transform="rotate(-90 31.5 80.4)">1</text>
<text x="34" y="80.4" transform="rotate(-90 34 80.4)">2</text>
<text x="36.6" y="80.4" transform="rotate(-90 36.6 80.4)">4</text>
<text x="39.1" y="80.4" transform="rotate(-90 39.1 80.4)">5</text>
<text x="40.6" y="83.6">3</text>
<text x="75.9" y="83.2" transform="rotate(-90 75.9 83.2)">2</text>
<text x="146.7" y="82.9">10</text>
<text x="147.3" y="80.4">1</text>
<text x="228" y="78.5">B18</text>
<text x="228" y="81">B19</text>
<text x="228" y="83.6">B20</text>
<text x="236.9" y="78.5">A18</text>
<text x="236.9" y="81">A19</text>
<text x="236.9" y="83.6">A20</text>
<text x="147.3" y="88">3</text>
<text x="147.3" y="85.5">5</text>
<text x="228" y="86.1">B21</text>
<text x="228" y="88.6">B22</text>
<text x="236.9" y="86.1">A21</text>
<text x="236.9" y="88.6">A22</text>
<text x="156.6" y="94.6" transform="rotate(-90 156.6 94.6)">12</text>
<text x="168" y="94" transform="rotate(-90 168 94)">9</text>
<text x="178.2" y="94" transform="rotate(-90 178.2 94)">8</text>
<text x="188.3" y="94" transform="rotate(-90 188.3 94)">6</text>
<text x="228" y="91.2">B23</text>
<text x="228" y="93.7">B24</text>
<text x="236.9" y="91.2">A23</text>
<text x="236.9" y="93.7">A24</text>
<text x="228" y="96.3">B25</text>
<text x="228" y="98.8">B26</text>
<text x="228" y="101.3">B27</text>
<text x="236.9" y="96.3">A25</text>
<text x="236.9" y="98.8">A26</text>
<text x="236.9" y="101.3">A27</text>
<text x="228" y="103.9">B28</text>
<text x="228" y="106.4">B29</text>
<text x="236.9" y="103.9">A28</text>
<text x="236.9" y="106.4">A29</text>
<text x="228" y="109">B30</text>
<text x="228" y="111.5">B31</text>
<text x="236.9" y="109">A30</text>
<text x="236.9" y="111.5">A31</text>
<text x="228" y="114">B32</text>
<text x="228" y="116.6">B33</text>
<text x="228" y="119.1">B34</text>
<text x="236.9" y="114">A32</text>
<text x="236.9" y="116.6">A33</text>
<text x="236.9" y="119.1">A34</text>
<text x="228" y="121.7">B35</text>
<text x="228" y="124.2">B36</text>
<text x="236.9" y="121.7">A35</text>
<text x="236.9" y="124.2">A36</text>
<text x="228" y="126.7">B37</text>
<text x="228" y="129.3">B38</text>
<text x="228" y="131.8">B39</text>
<text x="236.9" y="126.7">A37</text>
<text x="236.9" y="129.3">A38</text>
<text x="236.9" y="131.8">A39</text>
<text x="228" y="134.4">B40</text>
<text x="228" y="136.9">B41</text>
<text x="236.9" y="134.4">A40</text>
<text x="236.9" y="136.9">A41</text>
<text x="228" y="139.4">B42</text>
<text x="228" y="142">B43</text>
<text x="236.9" y="139.4">A42</text>
<text x="236.9" y="142">A43</text>
<text x="48.9" y="149">3</text>
<text x="61.6" y="149">2</text>
<text x="228" y="144.5">B44</text>
<text x="228" y="147.1">B45</text>
<text x="228" y="149.6">B46</text>
<text x="236.9" y="144.5">A44</text>
<text x="236.9" y="147.1">A45</text>
<text x="236.9" y="149.6">A46</text>
<text x="228" y="152.1">B47</text>
<text x="228" y="154.7">B48</text>
<text x="236.9" y="152.1">A47</text>
<text x="236.9" y="154.7">A48</text>
<text x="55.6" y="156.2" transform="rotate(-90 55.6 156.2)">1</text>
<text x="228" y="157.2">B49</text>
<text x="236.9" y="157.2">A49</text>
</g>
<g font-size="1.8">
<text x="247.8" y="50.5">SDA</text>
<text x="215.9" y="63.2">SCL</text>
<text x="22.9" y="70.1">SCL</text>
<text x="22.9" y="75.2">SDA</text>
</g>
<g font-size="1.8" fill="#840084">
<text x="48.3" y="143.9">XC6206P332MR</text>
<text x="52.2" y="146">C14289</text>
</g>
<g font-size="1.8" fill="#0000c2">
<text x="232.4" y="164.2">BUS</text>
<text x="50.2" y="170.6">DIGITAL 3.3V</text>
</g>
<g font-size="1.4" fill="#840000">
<text x="107.4" y="70.2">2</text>
<text x="120.4" y="66.5" transform="rotate(-90 120.4 66.5)">10</text>
<text x="132.8" y="70.2">8</text>
<text x="107.4" y="75.3">3</text>
<text x="132.3" y="75.3">11</text>
<text x="132.3" y="77.9">12</text>
<text x="132.8" y="72.8">9</text>
<text x="107.4" y="82.9">6</text>
<text x="107.4" y="80.4">7</text>
<text x="132.3" y="80.4">13</text>
<text x="132.3" y="82.9">14</text>
<text x="107.4" y="88">1</text>
<text x="107.4" y="85.5">5</text>
<text x="132.3" y="85.5">15</text>
<text x="132.3" y="88">16</text>
<text x="120.4" y="93.9" transform="rotate(-90 120.4 93.9)">4</text>
</g>
<g font-size="1.4" fill="#008484">
<text x="111.5" y="71.2">SCL</text>
<text x="121.3" y="70.8" transform="rotate(-90 121.3 70.8)">VDD</text>
<text x="124.7" y="71.2">A/K11</text>
<text x="111.5" y="76.3">SDA</text>
<text x="124.6" y="76.3">C/K13</text>
<text x="124.6" y="73.7">B/K12</text>
<text x="111.5" y="83.9">DIG3</text>
<text x="111.5" y="81.3">DIG4</text>
<text x="124.6" y="78.8">D/K14</text>
<text x="124.7" y="81.3">E/K15</text>
<text x="124.7" y="83.9">F/K16</text>
<text x="111.5" y="89">DIG1</text>
<text x="111.5" y="86.4">DIG2</text>
<text x="124.5" y="89">DP/KP</text>
<text x="124.6" y="86.4">G/K17</text>
<text x="121.3" y="91.1" transform="rotate(-90 121.3 91.1)">GND</text>
</g>
</svg>
